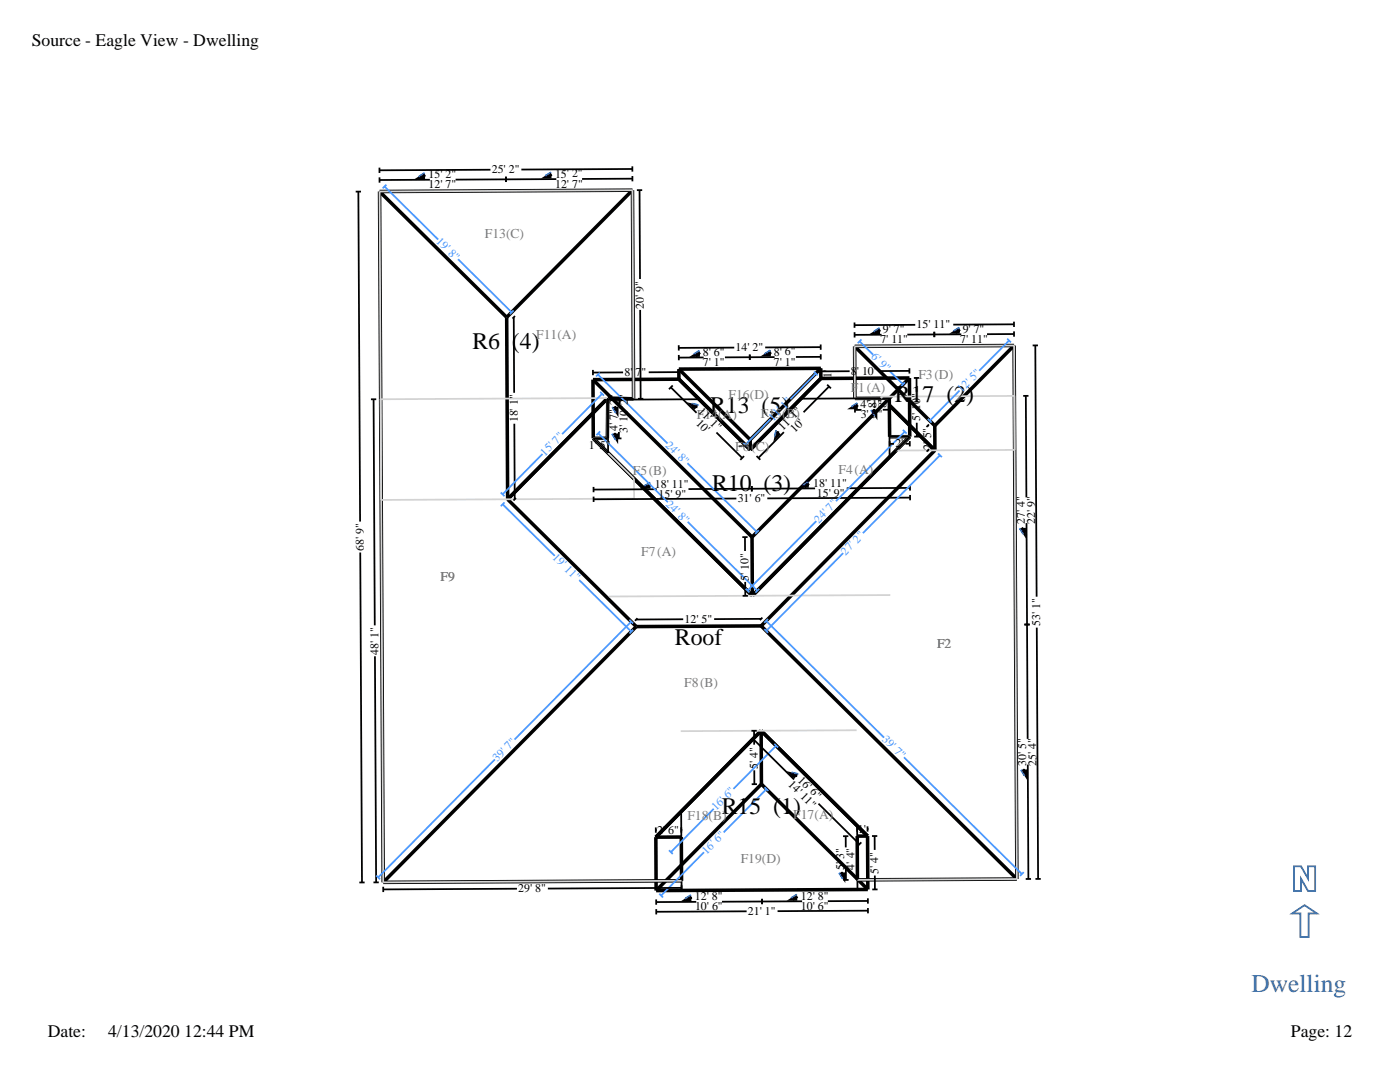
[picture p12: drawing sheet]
<svg xmlns="http://www.w3.org/2000/svg" width="279mm" height="216mm" viewBox="0 0 279 216" stroke-linecap="round" stroke-linejoin="round" font-family="sans-serif">
<g fill="none" stroke="#000" stroke-width=".71" stroke-linecap="butt">
<path d="M75.8 38.2l25.3 25.1M75.8 38.2l.7 137.9M84.8 34.8l-.9 .6h.9M110.1 34.7l-.9 .6h.9M126.2 37.9l-25.1 25.4M126.2 37.9l.2 41.7-5.1-.2-.1 8.1h-2.8M126.2 37.9l-50.4 .3M101.1 63.3l.2 36.3M118.3 75.8l31.8 31.4M118.3 75.8l.1 11.7M121.2 79.6l-19.9 20M135.5 73.6l14.2 14.1"/>
<path d="M135.5 73.6v2.1M135.5 75.7l14.2 14.1M135.5 75.7l-17.2 .1M139.7 70.3l-.9 .6h.9M153.8 70.2l-.9 .6h.9M163.8 73.5l-14.1 14.2M163.8 73.5v2M163.8 73.5l-28.3 .1M163.8 75.5l-14.1 14.3M170.6 69.1l16 15.8M170.6 69.1v10.4h6.9v1.4M175.6 65.8l-.9 .5h.9"/>
<path d="M181.5 75.4l-31.4 31.8M181.5 75.4l.1 11.7M181.5 75.4l-17.7 .1M191.5 65.7l-.9 .5h.9M202.4 68.9l-15.8 16M202.4 68.9l.5 106.5M202.4 68.9l-31.8 .2M101.3 99.6l25.7 25.4M118.4 87.5l31.7 31.4M122.5 86.5l.5 .9v-.9M122.5 81.1l.6 1v-.9M129.8 96.6l-.9 .6 .9-.1"/>
<path d="M139.2 81.1l-1-.2 .6 .6M149.7 87.7v2.1M155.2 86l-.3 1.1 .7-.7M161.4 96.4l-.9 .6h.9M171.2 80.7l-.9 .6h.9M174.7 81.7v.9l-.5-.9M177.5 80.9l9.1 9M177.5 80.9v6.3l4.1-.1M181.6 87.1l-31.5 31.8M186.6 84.9v5M186.6 89.9l-34.7 35M150.1 107.2v11.7"/>
<path d="M204.4 105.3v.9l-.6-.9M127 125l-50.5 51.1M151.9 124.9l-24.9 .1M151.9 124.9l51 50.5M151.9 145.8l21.2 21M151.9 145.8l-21 21.2M151.9 145.8l.1 10.7M152 156.5l21.2 21M152 156.5l-21.1 21.2M159.1 154.7l-1-.2 .6 .6M204.1 153.5l.5 .9v-.9M130.9 167v10.7"/>
<path d="M130.9 167h5.1v8.8l-59.5 .3M138 178.9l-.9 .6h.9M159.1 178.8l-.9 .6h.9M168.3 174.1v.9l-.5-.9M173.1 166.8l.1 10.7M173.1 166.8h-2v8.8l31.8-.2M173.2 177.5l-42.3 .2"/>
</g>
<path d="M126.4 79.6l-.2-41.7-50.4 .3 .3 61.6 50.4-.3v-4l-8.1-8h2.8l.1-8.1-45.3 .3 .5 96.4 59.5-.3M176.1 79.5l-.3-.4 26.6-.1 .5 96.4-31.8 .2M177.5 79.5h-6.9v-10.4l31.8-.2 .1 20.9-23.7 .1 2.8-2.8-4.1 .1M177.7 118.7l-56.2 .3M171 145.7l-35.1 .2" fill="none" stroke="#d3d3d3" stroke-width=".35"/>
<g fill="none" stroke="#000" stroke-width=".35">
<path d="M71.5 38.2l.4 65.9M72 38.2h-1M75.7 33.5v1M75.7 35.4v1M85.8 35.9h-10.1M97.9 33.9l-22.2 .1M101 35.3v1M111 35.7l-20.1 .1M126.2 33.2v1M126.2 33.7l-22.1 .1M126.2 35.1v1.1M126.2 35.7h-10"/>
<path d="M127.6 37.9l.1 17.8M128.2 37.9h-1.1M74.6 79.7l.2 45.1M75.1 79.7h-1.1M102.5 63.3l.1 15.1M102.8 63.1l-.5 .5M118.3 73.8v1.1M123.1 79.8h1M123.6 79.8v1.3M124.4 74.3h-6.1M127.8 61.8l.1 17.8M128.4 79.6h-1.1"/>
<path d="M133.9 77.3l5.1 5.1M134.3 76.9l-.8 .8M135.5 68.9v1M135.5 70.8v1.1M135.5 74.3h-6M140.4 71.3l-4.9 .1M146.5 69.4h-11M149.6 70.8v1M154.6 71.3h-9.9M163.8 68.7v1.1M163.8 69.3h-11.1M163.8 70.7v1"/>
<path d="M163.8 71.2h-5M165.1 76.8l.7 .7M165.4 77.1l-5 5.2M169.6 74.1h-5.8M170.5 64.4v1M170.5 66.3l.1 1M175.9 66.8h-5.4M177.5 79.5v7.7l4.1-.1-4.1 4.1zM177.5 79.5l-17.7 .1 4-4.1v-2l-28.3 .1v2.1l4 4-18.2 .1 .1 10.6-3-2.9h2.8l.1-8.1 5.1 .2M177.5 79.5h-1.4M181.5 73.5v1M181.5 74h-5.8"/>
<path d="M182.7 64.8l-12.2 .1M182.9 75.4v2.8M183.4 75.4h-1M186.5 66.2v1.1M191.8 66.7l-10.7 .1M202.4 64.2v1M202.4 64.7l-12.2 .1M202.4 66.1v1.1M202.4 66.7h-5.4M204.7 79l.1 20.2M205.3 79h-1.1M206.6 68.9l.3 50.2"/>
<path d="M207.1 68.9h-1M102.6 84.6l.1 15M103 99.4l-.5 .5M118.5 97.2v1M118.5 99.1v1.1M123 87.5h1M123.5 86.2v1.3M131.1 97.6l-12.6 .1M143 86.3l5.1 5.1M147 99.5l-28.5 .1M148.5 91l-.8 .8M150 97v1.1"/>
<path d="M151 91l.7 .7M156.4 86.2l-5 5.2M162.7 97.5l-25.3 .1M170.6 81.3v1M171.9 81.8h-1.3M177.5 81.8h-1.3M177.6 88v1.1M178.4 88.6h-.8M181.6 88.5h-.9M181.6 88v1.1M181.6 97.4h-12.6M181.6 96.8v1.1"/>
<path d="M181.6 98.8v1M181.6 99.3l-28.5 .1M183 84.4v2.7M183.5 87.1h-1.1M185.4 84.7l-.5 .5M185.4 89.6l-.5 .5M71.9 110.2l.3 65.9M148.7 107.2v2.7M148.7 116.1v2.8M149.2 107.2h-1.1M149.3 118.9h-1.1M204.9 104.4l.2 43"/>
<path d="M74.8 131l.3 45.1M127.2 123.4l-.5 .5M136.3 123.6h-9.3M151.9 123.5h-9.4M152.1 123.2l-.4 .5M205.5 124.6h-1.1M206.9 125.2l.3 50.2M150.3 147.4l8.2 8.1M150.5 145.8v2.8M150.5 153.7v2.8M150.7 147.1l-.8 .7M151 145.8h-1"/>
<path d="M151.1 156.5h-1.1M205.1 152.6l.1 22.8M72.8 176.1h-1.1M75.6 176.1h-1.1M76.5 176.9v1.1M103.2 177.3l-26.7 .2M130.9 165.1v1.1M131 179.5v1M136 177.2l-26.7 .1M139 180h-8M152.1 179.4v1M160.1 179.8l-16 .1"/>
<path d="M163.3 160.4l8.2 8.1M168.8 166.8v2.3M168.8 173.3v2.3M169.3 166.8l-1 .1M169.4 175.6h-1.1M171.1 164.9v1.1M171.1 166.8h2l-2-2v12.7l-35.1 .2-.1-15.8-5 5.1h5.1M171.9 168.1l-.7 .7M173.1 164.9v1M173.2 179.2v1.1M173.2 179.8h-8M174.6 166.8v2.8"/>
<path d="M174.6 174.7v2.8M175.1 166.8h-1.1M175.1 177.5h-1M205.8 175.4h-1.1M207.7 175.4h-1.1M131 181.4v1.1M149 181.8l-18 .1M173.2 181.2v1M173.2 181.7l-18 .1"/>
</g>
<path d="M258.2 172.9h1.4l1.5 2.4v-2.4h1.4v4.9h-1.4l-1.5-2.5v2.5h-1.4zM257.9 182.3l2.4-1.7 2.5 1.7h-1.6v4.7h-1.7v-4.7z" fill="none" stroke="#369" stroke-width=".35"/>
<g fill="none" stroke="#0000c8" stroke-width=".35">
<path d="M83.6 35.1l.2 .2M84.5 34.5l.2 .2M84.6 34.6l-.9 .6M108.8 34.9l.2 .3M109.7 34.4l.2 .2M109.8 34.5l-.9 .5M138.4 70.5l.3 .2M139.3 70l.3 .2M139.5 70.1l-.9 .5M152.6 70.4l.2 .3M153.5 69.9l.2 .2M153.6 70l-.9 .6"/>
<path d="M174.4 66l.2 .2M175.3 65.4l.2 .2M175.4 65.5l-.9 .6M190.3 65.9l.2 .2M191.2 65.3l.2 .3M191.3 65.4l-.9 .6M122.2 86.7l.6 .9M122.3 81.4l.6 .9M122.4 86.6l-.3 .2M122.4 81.3l-.2 .2M122.9 87.5l-.2 .2M123 82.2l-.3 .2"/>
<path d="M128.6 96.8l.2 .2M129.5 96.2l.2 .3M129.6 96.4l-.9 .5M138.2 80.6l1 .2M138.2 80.4v.3M139.2 80.6v.4M154.7 86h.3M154.8 87.1h-.3M154.9 86l-.3 1.1M160.2 96.7l.2 .2M161.1 96.1l.2 .2M161.2 96.2l-.9 .6"/>
<path d="M169.9 81l.3 .2M170.8 80.4l.3 .2M171 80.5l-.9 .6M173.9 82l.6 .9M174 81.9l-.2 .2M174.6 82.8l-.2 .2M203.6 105.6l.6 .9M203.7 105.5l-.2 .2M204.3 106.4l-.2 .2M158.1 154.2l1 .2M158.1 154v.3M159.1 154.2v.4"/>
<path d="M203.9 153.8l.5 .9M204 153.7l-.3 .2M204.5 154.6l-.2 .2M136.7 179.1l.3 .3M137.6 178.6l.3 .2M137.8 178.7l-.9 .6M157.9 179l.2 .3M158.8 178.5l.2 .2M158.9 178.6l-.9 .6M167.5 174.3l.6 .9M167.7 174.2l-.3 .2M168.2 175.1l-.2 .2"/>
</g>
<g fill="none" stroke="#4b99ff" stroke-width=".35">
<path d="M76.7 37.2l10.7 10.6M77.1 36.8l-.7 .8M91.4 51.7l10.7 10.6M102.5 61.9l-.8 .8M119.3 74.8l13.9 13.7M119.7 74.4l-.7 .7M119.8 78.2l.7 .7M120.2 78.6l-8 8M162.4 74.2l.8 .7M162.8 74.5l-5.1 5.2M171.6 68.1l2.6 2.7M171.9 67.7l-.7 .8"/>
<path d="M177.5 74l2.7 2.7M180.6 76.3l-.8 .8M191.5 77.9l-5.9 6.1M201 67.6l.8 .7M201.4 68l-6 6M99.9 98.3l.8 .7M108.3 90.6l-8 8M119.4 86.5l13.9 13.7M119.8 86.1l-.8 .7M137.2 92.4l13.9 13.8M148.4 88.4l.7 .7M153.8 83.6l-5.1 5.2"/>
<path d="M180.2 85.8l.7 .7M180.6 86.1l-13.8 13.9M185.2 83.6l.7 .7M187.2 90.5l.8 .7M187.6 90.9l-15.4 15.5M100.3 100.6l10.4 10.3M100.7 100.3l-.8 .7M115.6 115.7l10.4 10.3M137.3 104.1l13.8 13.8M148.8 117.5l.8 .7M151.5 105.8l-.8 .7M151.5 117.5l-.7 .8"/>
<path d="M162.9 104l-13.7 13.8M168.3 110.4l-15.4 15.5M125.6 123.7l.8 .7M126 124l-23.3 23.6M126.4 125.7l-.8 .7M152.5 125.5l.8 .8M152.9 123.9l23.5 23.3M153.3 123.5l-.8 .8M98.8 151.5l-23.3 23.6M152.6 157.1l.7 .7M153 157.5l-8.6 8.6M154.5 148.4l.8 .8"/>
<path d="M154.9 148.8l-8.5 8.6M180.4 151.1l23.5 23.3M75.1 174.7l.7 .7M131.6 178.3l.7 .8M133.5 169.7l.8 .7M140.5 170.1l-8.6 8.6M142.4 161.4l-8.5 8.6M204.3 174l-.7 .8"/>
</g>
<text font-size="5.1" fill="#369" x="249.8" y="197.9">Dwelling</text>
<g font-size="4.7">
<text x="94.3" y="69.6">R6 (4)</text>
<text x="141.7" y="82.4">R13 (5)</text>
<text x="178.6" y="80.2">R17 (2)</text>
<text x="142.1" y="98">R10 (3)</text>
<text x="134.7" y="128.7">Roof</text>
<text x="144" y="162.5">R15 (1)</text>
</g>
<g font-size="3.5">
<text x="6.3" y="9.2">Source - Eagle View - Dwelling</text>
<text x="9.5" y="206.9">Date:</text>
<text x="21.6" y="206.9">4/13/2020 12:44 PM</text>
<text x="257.6" y="206.9">Page: 12</text>
</g>
<g font-size="2.7" fill="#7c7c7c">
<text x="96.8" y="47.4">F13(C)</text>
<text x="107" y="67.6">F11(A)</text>
<text x="183.3" y="75.6">F3(D)</text>
<text x="139.1" y="83.6">F14(A)</text>
<text x="145.4" y="79.6">F16(D)</text>
<text x="151.8" y="83.5">F15(B)</text>
<text x="169.8" y="78.2">F1(A)</text>
<text x="146.7" y="90">F6(C)</text>
<text x="126.3" y="94.9">F5(B)</text>
<text x="167.4" y="94.7">F4(A)</text>
<text x="128" y="110.9">F7(A)</text>
<text x="87.9" y="115.9">F9</text>
<text x="187" y="129.3">F2</text>
<text x="136.5" y="137">F8(B)</text>
<text x="137.2" y="163.6">F18(B)</text>
<text x="158.3" y="163.5">F17(A)</text>
<text x="147.8" y="172.1">F19(D)</text>
</g>
<g font-size="2.4">
<text x="85.5" y="35.6">15' 2&quot;</text>
<text x="98.1" y="34.6">25' 2&quot;</text>
<text x="110.8" y="35.4">15' 2&quot;</text>
<text x="85.5" y="37.6">12' 7&quot;</text>
<text x="110.8" y="37.5">12' 7&quot;</text>
<text x="128.5" y="61.6" transform="rotate(-90 128.5 61.6)">20' 9&quot;</text>
<text x="182.9" y="65.5">15' 11&quot;</text>
<text x="140.3" y="71">8' 6&quot;</text>
<text x="146.8" y="70.1">14' 2&quot;</text>
<text x="154.4" y="70.9">8' 6&quot;</text>
<text x="175.7" y="68.5">7' 11&quot;</text>
<text x="176.2" y="66.5">9' 7&quot;</text>
<text x="191.6" y="68.4">7' 11&quot;</text>
<text x="192.1" y="66.4">9' 7&quot;</text>
<text x="124.6" y="75">8' 7&quot;</text>
<text x="140.3" y="73">7' 1&quot;</text>
<text x="154.4" y="73">7' 1&quot;</text>
<text x="165.9" y="75.4" transform="rotate(-90 165.9 75.4)">1'</text>
<text x="169.8" y="74.8">8' 10&quot;</text>
<text x="139.2" y="82.1" transform="rotate(45 139.2 82.1)">11' 1&quot;</text>
<text x="171.8" y="81.5">4' 1&quot;</text>
<text x="171.8" y="83.5">3' 5&quot;</text>
<text x="174.9" y="81.4" transform="rotate(-91 174.9 81.4)">8&quot;</text>
<text x="176.9" y="81.4" transform="rotate(-91 176.9 81.4)">8&quot;</text>
<text x="103.3" y="84.3" transform="rotate(-90 103.3 84.3)">18' 1&quot;</text>
<text x="117.5" y="89.6">1' 5&quot;</text>
<text x="123.2" y="85.9" transform="rotate(-89 123.2 85.9)">4' 7&quot; 2&quot;</text>
<text x="125.2" y="86.5" transform="rotate(-89 125.2 86.5)">3' 10&quot;2&quot;</text>
<text x="138.8" y="84.6" transform="rotate(45 138.8 84.6)">10'</text>
<text x="149" y="89.6" transform="rotate(-90 149 89.6)">1'</text>
<text x="156.2" y="86" transform="rotate(-45 156.2 86)">11' 1&quot;</text>
<text x="158.6" y="86.5" transform="rotate(-45 158.6 86.5)">10'</text>
<text x="178.7" y="89.3">2'</text>
<text x="183.7" y="84.1" transform="rotate(-90 183.7 84.1)">5' 10&quot;</text>
<text x="185.9" y="89.7" transform="rotate(-90 185.9 89.7)">2' 5&quot;</text>
<text x="130.7" y="97.3">18' 11&quot;</text>
<text x="131.4" y="99.3">15' 9&quot;</text>
<text x="147.2" y="100.2">31' 6&quot;</text>
<text x="162.3" y="97.1">18' 11&quot;</text>
<text x="163" y="99.2">15' 9&quot;</text>
<text x="204.6" y="104.6" transform="rotate(-90 204.6 104.6)">27' 4&quot;</text>
<text x="206.6" y="104.6" transform="rotate(-90 206.6 104.6)">22' 9&quot;</text>
<text x="72.6" y="110" transform="rotate(-90 72.6 110)">68' 9&quot;</text>
<text x="149.4" y="115.8" transform="rotate(-90 149.4 115.8)">5' 10&quot;</text>
<text x="136.6" y="124.3">12' 5&quot;</text>
<text x="207.6" y="125" transform="rotate(-90 207.6 125)">53' 1&quot;</text>
<text x="75.5" y="130.7" transform="rotate(-90 75.5 130.7)">48' 1&quot;</text>
<text x="151.2" y="153.4" transform="rotate(-90 151.2 153.4)">5' 4&quot;</text>
<text x="159.1" y="155.7" transform="rotate(45 159.1 155.7)">16' 6&quot;</text>
<text x="204.8" y="152.8" transform="rotate(-90 204.8 152.8)">30' 5&quot;</text>
<text x="206.8" y="152.8" transform="rotate(-90 206.8 152.8)">25' 4&quot;</text>
<text x="157.2" y="156.7" transform="rotate(45 157.2 156.7)">14' 11&quot;</text>
<text x="131.1" y="166.3">2' 6&quot;</text>
<text x="171.2" y="166.1">1'</text>
<text x="168.5" y="173.5" transform="rotate(-90 168.5 173.5)">5' 3&quot;</text>
<text x="170.5" y="173.5" transform="rotate(-90 170.5 173.5)">4' 4&quot;</text>
<text x="103.4" y="178">29' 8&quot;</text>
<text x="138.7" y="179.6">12' 8&quot;</text>
<text x="159.8" y="179.5">12' 8&quot;</text>
<text x="175.3" y="174.4" transform="rotate(-90 175.3 174.4)">5' 4&quot;</text>
<text x="138.7" y="181.7">10' 6&quot;</text>
<text x="149.3" y="182.5">21' 1&quot;</text>
<text x="159.8" y="181.6">10' 6&quot;</text>
</g>
<g font-size="2.4" fill="#4b99ff">
<text x="86.9" y="48.3" transform="rotate(45 86.9 48.3)">19' 8&quot;</text>
<text x="173.8" y="71.3" transform="rotate(45 173.8 71.3)">6' 9&quot;</text>
<text x="192" y="78.5" transform="rotate(-45 192 78.5)">12' 5&quot;</text>
<text x="132.7" y="89" transform="rotate(45 132.7 89)">24' 8&quot;</text>
<text x="154.3" y="84.1" transform="rotate(-45 154.3 84.1)">11' 1&quot;</text>
<text x="108.8" y="91.1" transform="rotate(-45 108.8 91.1)">15' 7&quot;</text>
<text x="132.8" y="100.7" transform="rotate(45 132.8 100.7)">24' 8&quot;</text>
<text x="163.4" y="104.5" transform="rotate(-45 163.4 104.5)">24' 7&quot;</text>
<text x="110.1" y="111.4" transform="rotate(45 110.1 111.4)">19' 11&quot;</text>
<text x="168.8" y="110.9" transform="rotate(-45 168.8 110.9)">27' 2&quot;</text>
<text x="175.9" y="147.7" transform="rotate(45 175.9 147.7)">39' 7&quot;</text>
<text x="99.2" y="152.1" transform="rotate(-45 99.2 152.1)">39' 7&quot;</text>
<text x="142.9" y="161.9" transform="rotate(-45 142.9 161.9)">16' 6&quot;</text>
<text x="141" y="170.6" transform="rotate(-45 141 170.6)">16' 6&quot;</text>
</g>
</svg>
